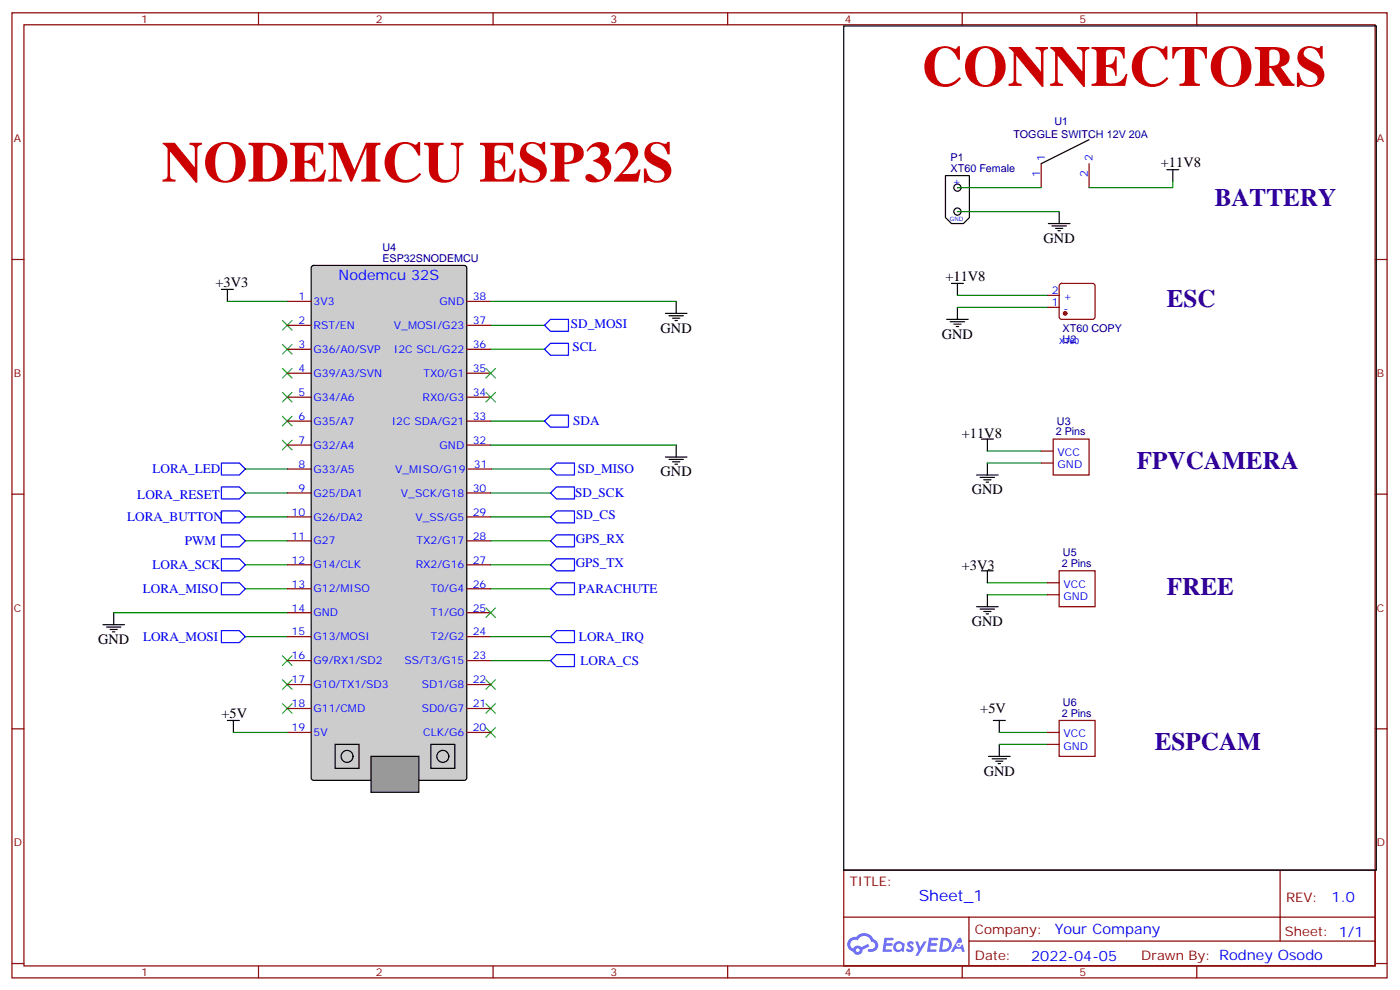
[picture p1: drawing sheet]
<svg xmlns="http://www.w3.org/2000/svg" width="413mm" height="292mm" viewBox="0 0 413 292" stroke-linecap="round" stroke-linejoin="round" font-family="sans-serif">
<g fill="none" stroke="#870000" stroke-width=".35">
<path d="M3.5 3.8h405.4v284.3h-405.4zM7.1 7.3h398.2v277.3h-398.2zM76.2 3.8v3.5M145.3 3.8v3.5M214.5 3.8v3.5M283.6 3.8v3.5M352.8 3.8v3.5M3.5 76.4h3.6M405.3 76.4h3.6M3.5 145.6h3.6M405.3 145.6h3.6M3.5 214.7h3.6"/>
<path d="M405.3 214.7h3.6M248.7 256.4h156.6v28.2h-156.6zM377.3 256.4v20.9M248.7 270.2h156.5M285.6 277.3h119.6M285.6 270.2v14.1M3.5 283.9h3.6M76.2 284.6v3.5M145.3 284.6v3.5M214.5 284.6v3.5M283.6 284.6v3.5M352.8 284.6v3.5"/>
<path d="M405.3 283.9h3.6"/>
</g>
<g fill="#5487ff">
<path d="M267.7 277.5a1.22 1.22 0 0 1 1.7 .3l-.4 .6a.47 .47 0 0 0-.3-.4 .47 .47 0 0 0-.5 .2l.1 .2a1.14 1.14 0 0 1 .8 1.7 1.14 1.14 0 0 1-1.9 0l-.2-.2 .5-.5 .7 .4a.29 .29 0 0 0 .3-.2 .29 .29 0 0 0-.2-.4 1.04 1.04 0 0 1-.6-1.7z"/>
<path d="M260.7 276.3h2.4l.3 .2-.2 .5h-1.8l-.1 .9h1.5l.3 .4-.3 .3h-1.6l-.2 1.1 1.7 .1 .2 .3-.2 .3h-2.6z"/>
<path d="M273.8 276.3h2.4l.3 .2-.1 .5h-1.8l-.2 .9h1.6l.3 .4-.4 .3h-1.6l-.1 1.1 1.7 .1 .2 .3-.2 .3h-2.6z"/>
<path d="M282.6 276.3h.7l.3 1.2-.6 .4a.69 .69 0 0 0-1 .2 .69 .69 0 0 0 .4 1 .69 .69 0 0 0 .9-.6l.5-.3 .6 2.2h-.8l-.2-.8h-1.8l-.5 .8h-.8z"/>
<path d="M269.8 277.4h.8l.6 1.8 1.1-1.8h.9l-2.6 4.2h-.8l.9-1.6z"/>
<path d="M277.4 276.3l-.6 4.1h1.3a2.11 2.11 0 0 0 2.5-2.1 2.11 2.11 0 0 0-2.5-2zM278.1 277a1.39 1.39 0 0 1 1.7 1.4 1.39 1.39 0 0 1-1.8 1.3h-.3z"/>
<path d="M263.7 277.9a1.54 1.54 0 0 0-.1 2.2 1.54 1.54 0 0 0 2.2 .1l.6 .2 .3-2.3-.2-.2h-.4a1.49 1.49 0 0 0-2.4 0zM264 278.9a.94 .94 0 0 1 1.8 0 .94 .94 0 0 1-1.8 0z"/>
<path d="M250.4 276.7a2.18 2.18 0 0 0 1.1 3.7 1.44 1.44 0 0 0 1.6 .9 1.44 1.44 0 0 0 1.2-1.5l2-1-.5-.7-1.9 .9a1.47 1.47 0 0 0-2.4 .5 1.39 1.39 0 0 1-.7-2 1.39 1.39 0 0 1 2-.4 2.12 2.12 0 0 1 2.2-1.3 2.12 2.12 0 0 1 1.9 1.7 1.14 1.14 0 0 1 1.1 1.4 1.14 1.14 0 0 1-1.7 .7 .43 .43 0 0 0-.5 .4 .43 .43 0 0 0 .4 .5 1.98 1.98 0 0 0 2.5-1.3 1.98 1.98 0 0 0-1.2-2.5 3.1 3.1 0 0 0-5.3-.7l-.9 .1zM252.3 280a.55 .55 0 0 1 1.1 0 .55 .55 0 0 1-1.1 0z"/>
<circle cx="282.6" cy="278.4" r=".26"/>
</g>
<g fill="none" stroke="#00f" stroke-width=".35">
<path d="M160.5 95.8l1.8-1.7h5.3v3.5h-5.3zM160.5 102.9l1.8-1.8h5.3v3.6h-5.3zM65.3 136.4h5.3l1.7 1.8-1.7 1.7h-5.3zM162.3 138.2l1.7-1.8h5.3v3.5h-5.3zM162.3 122.3h5.3v3.5h-5.3l-1.8-1.7zM65.3 157.6h5.3l1.7 1.7-1.7 1.8h-5.3zM65.3 150.5h5.3l1.7 1.8-1.7 1.8h-5.3zM162.3 152.3l1.7-1.8h5.3v3.6h-5.3zM162.3 145.2l1.7-1.7h5.3v3.5h-5.3zM65.3 164.6h5.3l1.7 1.8-1.7 1.8h-5.3zM65.3 171.7h5.3l1.7 1.8-1.7 1.7h-5.3zM162.3 173.5l1.7-1.8h5.3v3.5h-5.3z"/>
<path d="M65.3 185.8h5.3l1.7 1.8-1.7 1.7h-5.3zM164 185.8h5.3v3.5h-5.3l-1.7-1.7zM164 192.9h5.3v3.5h-5.3l-1.7-1.8z"/>
</g>
<g fill="none" stroke="#3c3" stroke-width=".35">
<path d="M83.3 94.4l2.8 2.9M86.1 94.4l-2.8 2.9M83.3 115.6l2.8 2.8M83.3 108.5l2.8 2.9M83.3 101.5l2.8 2.8M86.1 115.6l-2.8 2.8M86.1 108.5l-2.8 2.9M86.1 101.5l-2.8 2.8M83.3 122.7l2.8 2.8M83.3 129.7l2.8 2.8M86.1 122.7l-2.8 2.8M86.1 129.7l-2.8 2.8"/>
<path d="M83.3 193.2l2.8 2.8M86.1 193.2l-2.8 2.8M83.3 207.3l2.8 2.8M83.3 200.3l2.8 2.8M86.1 207.3l-2.8 2.8M86.1 200.3l-2.8 2.8M143.2 200.3l2.8 2.8M143.2 207.3l2.8 2.8M143.2 214.4l2.8 2.8M146 200.3l-2.8 2.8M146 207.3l-2.8 2.8M146 214.4l-2.8 2.8"/>
</g>
<path d="M144.6 95.8h15.9M144.6 102.9h15.9M144.6 124.1h15.9M145 138.2h17.3M72.3 152.3h12.4M144.6 152.3h17.7M144.6 145.2h17.7M72.3 166.4h12.4M72.3 173.5h12.4M144.6 173.5h17.7M72.3 187.6h12.4M144.6 194.6h17.7" fill="none" stroke="#008700" stroke-width=".35"/>
<path d="M92 78.4l.4-.2h44.5l.6 .4 .1 150.6-.5 .6-44.7 .1-.6-.5-.1-150.5z" fill="#ccc" stroke="#000" stroke-width=".35"/>
<g fill="none" stroke="#870000" stroke-width=".35">
<path d="M84.7 95.8h7M84.7 88.8h7M137.6 95.8h7M137.6 88.8h7M84.7 102.9h7M84.7 110h7M84.7 117h7M137.6 102.9h7M137.6 110h7M137.6 117h7M84.7 124.1h7M84.7 131.1h7"/>
<path d="M84.7 138.2h7M137.6 124.1h7M137.6 131.1h7M137.9 138.2h7.1M84.7 145.2h7M84.7 152.3h7M84.7 159.3h7M137.6 145.2h7M137.6 152.3h7M137.6 159.3h7M84.7 166.4h7M84.7 173.5h7"/>
<path d="M137.6 166.4h7M137.6 173.5h7M84.7 180.5h7M84.7 187.6h7M84.7 194.6h7M137.6 180.5h7M137.6 187.6h7M137.6 194.6h7M84.7 201.7h7M84.7 208.7h7M84.7 215.8h7M137.6 201.7h7"/>
<path d="M137.6 208.7h7M137.6 215.8h7"/>
</g>
<path d="M109.4 222.8h14.1v10.6h-14.1z" fill="#999" stroke="#000" stroke-width=".35"/>
<g fill="none" stroke="#000" stroke-width=".35">
<path d="M278.7 51.8h7.1v12.3l-1.8 1.8h-3.5l-1.8-1.8zM65.3 85.3h3.5M67 85.3v3.5M196.1 92.3h6.4M197.2 93h4.2M198.3 93.7h2.1M199 94.4h.7M199.3 88.8v3.5M196.1 134.7h6.4M197.2 135.4h4.2M198.3 136.1h2.1M199 136.8h.7"/>
<path d="M199.3 131.1v3.6M30.3 184h6.4M31.4 184.7h4.2M32.5 185.5h2.1M33.2 186.2h.7M33.5 180.5v3.5M67 212.3h3.6M68.8 212.3v3.5M98.8 219.3h7v7.1h-7zM127 219.3h7.1v7.1h-7.1z"/>
<circle cx="282.2" cy="55.3" r="1.06"/>
<circle cx="282.2" cy="62.3" r="1.06"/>
<circle cx="102.3" cy="222.8" r="1.76"/>
<circle cx="130.5" cy="222.8" r="1.76"/>
</g>
<path d="M67 88.8h17.7M144.6 88.8h54.7M144.6 131.1h54.7M144.6 159.3h17.7M144.6 166.4h17.7M33.5 180.5h51.2M68.8 215.8h15.9" fill="none" stroke="#008700" stroke-width=".35"/>
<path d="M143.2 108.5l2.8 2.9M143.2 115.6l2.8 2.8M146 108.5l-2.8 2.9M146 115.6l-2.8 2.8" fill="none" stroke="#3c3" stroke-width=".35"/>
<path d="M162.3 159.3l1.7-1.7h5.3v3.5h-5.3zM162.3 166.4l1.7-1.8h5.3v3.6h-5.3z" fill="none" stroke="#00f" stroke-width=".35"/>
<g fill="#870000">
<circle cx="282.2" cy="62.3" r=".18"/>
<circle cx="282.2" cy="55.3" r=".18"/>
</g>
<g fill="none" stroke="#870000" stroke-width=".35">
<path d="M306.9 48.2v7.1M321 48.2v7.1M308.7 87h3.5M308.7 90.6h3.5M312.4 83.7l.5-.2h9.2l.5 .2 .2 .5v9.2l-.2 .5-.5 .2h-9.2l-.5-.2-.2-.5v-9.2zM306.9 132.9h3.5M306.9 136.4h3.5M310.4 129.4h10.6v10.5h-10.6zM308.7 171.7h3.5M308.7 175.2h3.5M312.2 168.2h10.6v10.6h-10.6zM308.7 215.8h3.5"/>
<path d="M308.7 219.3h3.5M312.2 212.3h10.6v10.5h-10.6z"/>
</g>
<circle cx="314" cy="92.3" r=".53" fill="#870000" stroke="#870000" stroke-width=".35"/>
<g fill="none" stroke="#000" stroke-width=".35">
<path d="M248.7 7.7h157v248.7h-157zM321 41.2l-14.1 7M344 50h3.5M345.7 50v3.5M309 65.9h6.4M310.1 66.6h4.2M311.1 67.3h2.2M311.9 68h.7M312.2 62.3v3.6M279 94.1h6.4M280.1 94.8h4.2M280.5 83.5h3.5"/>
<path d="M281.2 95.5h2.1M281.9 96.2h.7M282.2 83.5v3.5M282.2 90.6v3.5M287.9 139.9h6.3M289.3 129.4h3.5M291 129.4v3.5M291 136.4v3.5M288.9 140.7h4.3M290 141.4h2.1M290.7 142.1h.7M287.9 178.8h6.3"/>
<path d="M288.9 179.5h4.3M289.3 168.2h3.5M291 168.2v3.5M291 175.2v3.6M290 180.2h2.1M290.7 180.9h.7M292.8 212.3h3.5M294.6 212.3v3.5M294.6 219.3v3.5M291.4 222.8h6.3M292.5 223.6h4.2M293.5 224.3h2.1"/>
<path d="M294.2 225h.7"/>
</g>
<g fill="none" stroke="#008700" stroke-width=".35">
<path d="M282.2 55.3h24.7M345.7 53.5v1.8h-24.7M282.2 62.3h30M282.2 87h26.5M282.2 90.6h26.5M72.3 138.2h12.4M291 132.9h15.9M291 136.4h15.9M72.3 159.3h12.4M72.3 145.2h12.4M291 175.2h17.7M291 171.7h17.7"/>
<path d="M144.6 187.6h17.7M294.6 215.8h14.1M294.6 219.3h14.1"/>
</g>
<path d="M143.2 179.1l2.8 2.8M146 179.1l-2.8 2.8" fill="none" stroke="#3c3" stroke-width=".35"/>
<path d="M65.3 143.5h5.3l1.7 1.7-1.7 1.8h-5.3z" fill="none" stroke="#00f" stroke-width=".35"/>
<g font-size="16.9" fill="#c00">
<text x="271.6" y="25.3">CONNECTORS</text>
<text x="47.6" y="53.5">NODEMCU ESP32S</text>
</g>
<g font-size="7.4" fill="#309">
<text x="358.1" y="60.6">BATTERY</text>
<text x="344" y="90.6">ESC</text>
<text x="335.1" y="138.2">FPVCAMERA</text>
<text x="344" y="175.2">FREE</text>
<text x="340.4" y="221.1">ESPCAM</text>
</g>
<text font-size="4.6" fill="#00f" x="270.8" y="265.4">Sheet_1</text>
<g font-size="4.2">
<text x="342.2" y="49.3">+11V8</text>
<text x="307.6" y="71.5">GND</text>
<text x="278.7" y="82.8">+11V8</text>
<text x="63.5" y="84.6">+3V3</text>
<text x="194.7" y="98">GND</text>
<text x="277.6" y="99.7">GND</text>
<text x="283.5" y="129">+11V8</text>
<text x="194.7" y="140.3">GND</text>
<text x="286.5" y="145.6">GND</text>
<text x="283.5" y="167.8">+3V3</text>
<text x="286.5" y="184.4">GND</text>
<text x="28.9" y="189.7">GND</text>
<text x="65.3" y="211.6">+5V</text>
<text x="289" y="210.1">+5V</text>
<text x="290" y="228.5">GND</text>
</g>
<g font-size="4.2" fill="#00f">
<text x="99.8" y="82.4">Nodemcu 32S</text>
<text x="392.5" y="265.6">1.0</text>
<text x="310.9" y="275.2">Your Company</text>
<text x="304" y="283">2022-04-05</text>
</g>
<g font-size="3.9" fill="#00f">
<text x="168.3" y="96.6">SD_MOSI</text>
<text x="168.7" y="103.6">SCL</text>
<text x="169" y="125.3">SDA</text>
<text x="44.9" y="139.4">LORA_LED</text>
<text x="170.3" y="139.5">SD_MISO</text>
<text x="40.5" y="147">LORA_RESET</text>
<text x="169.6" y="146.5">SD_SCK</text>
<text x="37.5" y="153.6">LORA_BUTTON</text>
<text x="169.8" y="153">SD_CS</text>
<text x="54.5" y="160.5">PWM</text>
<text x="169.7" y="160.1">GPS_RX</text>
<text x="44.9" y="167.7">LORA_SCK</text>
<text x="169.7" y="167.1">GPS_TX</text>
<text x="42.1" y="174.7">LORA_MISO</text>
<text x="170.6" y="174.7">PARACHUTE</text>
<text x="42.2" y="188.8">LORA_MOSI</text>
<text x="170.7" y="188.8">LORA_IRQ</text>
<text x="171.1" y="195.9">LORA_CS</text>
</g>
<g font-size="3.9" fill="#800">
<text x="250.5" y="260.9">TITLE:</text>
<text x="379.1" y="265.6">REV:</text>
<text x="287.4" y="275.1">Company:</text>
<text x="378.7" y="275.8">Sheet: 1/1</text>
<text x="287.4" y="282.8">Date:</text>
<text x="336.4" y="282.9">Drawn By: Rodney Osodo</text>
</g>
<g font-size="3.2" fill="#800">
<text x="41.6" y="6.8">1</text>
<text x="110.8" y="6.8">2</text>
<text x="179.9" y="6.8">3</text>
<text x="249.1" y="6.8">4</text>
<text x="318.2" y="6.8">5</text>
<text x="4.1" y="41.9">A</text>
<text x="405.9" y="41.9">A</text>
<text x="4.1" y="111">B</text>
<text x="405.9" y="111">B</text>
<text x="4.1" y="180.2">C</text>
<text x="405.9" y="180.2">C</text>
<text x="4.1" y="249.3">D</text>
<text x="405.9" y="249.3">D</text>
<text x="41.6" y="287.6">1</text>
<text x="110.8" y="287.6">2</text>
<text x="179.9" y="287.6">3</text>
<text x="249.1" y="287.6">4</text>
<text x="318.2" y="287.6">5</text>
</g>
<g font-size="3.2" fill="#000080">
<text x="298.7" y="40.5">TOGGLE SWITCH 12V 20A</text>
<text x="310.8" y="36.7">U1</text>
<text x="280.2" y="47.5">P1</text>
<text x="280.2" y="50.7">XT60 Female</text>
<text x="112.7" y="77.2">ESP32SNODEMCU</text>
<text x="112.7" y="73.9">U4</text>
<text x="313.2" y="97.8">XT60 COPY</text>
<text x="313.2" y="101">U2</text>
<text x="311.5" y="125.1">U3</text>
<text x="311.2" y="128.3">2 Pins</text>
<text x="313" y="167.1">2 Pins</text>
<text x="313.3" y="163.9">U5</text>
<text x="313.3" y="208">U6</text>
<text x="313" y="211.2">2 Pins</text>
</g>
<g font-size="3.2" fill="#00f">
<text x="308" y="47.5" transform="rotate(-90 308 47.5)">1</text>
<text x="322.1" y="47.5" transform="rotate(-90 322.1 47.5)">2</text>
<text x="306.6" y="52" transform="rotate(-90 306.6 52)">1</text>
<text x="320.7" y="52" transform="rotate(-90 320.7 52)">2</text>
<text x="280.8" y="54.5">+</text>
<text x="87.9" y="88.4">1</text>
<text x="92.4" y="89.9">3V3</text>
<text x="129.6" y="89.9">GND</text>
<text x="139.3" y="88.4">38</text>
<text x="310" y="86.7">2</text>
<text x="313.5" y="88.4">+</text>
<text x="87.9" y="95.5">2</text>
<text x="139.3" y="95.5">37</text>
<text x="310" y="90.2">1</text>
<text x="313.5" y="92">-</text>
<text x="92.4" y="96.9">RST/EN</text>
<text x="116.1" y="96.9">V_MOSI/G23</text>
<text x="87.9" y="102.6">3</text>
<text x="92.4" y="104">G36/A0/SVP</text>
<text x="116.1" y="104">I2C SCL/G22</text>
<text x="139.3" y="102.6">36</text>
<text x="87.9" y="109.6">4</text>
<text x="92.4" y="111">G39/A3/SVN</text>
<text x="124.8" y="111">TX0/G1</text>
<text x="139.3" y="109.6">35</text>
<text x="87.9" y="116.7">5</text>
<text x="92.4" y="118.1">G34/A6</text>
<text x="124.6" y="118.1">RX0/G3</text>
<text x="139.3" y="116.7">34</text>
<text x="87.9" y="123.7">6</text>
<text x="92.4" y="125.1">G35/A7</text>
<text x="115.5" y="125.1">I2C SDA/G21</text>
<text x="139.3" y="123.7">33</text>
<text x="87.9" y="130.8">7</text>
<text x="139.3" y="130.8">32</text>
<text x="87.9" y="137.8">8</text>
<text x="92.4" y="132.2">G32/A4</text>
<text x="129.6" y="132.2">GND</text>
<text x="139.7" y="137.8">31</text>
<text x="311.7" y="134.3">VCC</text>
<text x="311.7" y="138">GND</text>
<text x="92.4" y="139.2">G33/A5</text>
<text x="116.4" y="139.2">V_MISO/G19</text>
<text x="87.9" y="144.9">9</text>
<text x="92.4" y="146.3">G25/DA1</text>
<text x="118.2" y="146.3">V_SCK/G18</text>
<text x="139.3" y="144.9">30</text>
<text x="85.9" y="151.9">10</text>
<text x="92.4" y="153.4">G26/DA2</text>
<text x="122.4" y="153.4">V_SS/G5</text>
<text x="139.3" y="151.9">29</text>
<text x="85.9" y="159">11</text>
<text x="92.4" y="160.4">G27</text>
<text x="122.8" y="160.4">TX2/G17</text>
<text x="139.3" y="159">28</text>
<text x="85.9" y="166.1">12</text>
<text x="92.4" y="167.5">G14/CLK</text>
<text x="122.5" y="167.5">RX2/G16</text>
<text x="139.3" y="166.1">27</text>
<text x="85.9" y="173.1">13</text>
<text x="139.3" y="173.1">26</text>
<text x="313.5" y="173.1">VCC</text>
<text x="92.4" y="174.5">G12/MISO</text>
<text x="127" y="174.5">T0/G4</text>
<text x="313.5" y="176.8">GND</text>
<text x="85.9" y="180.2">14</text>
<text x="92.4" y="181.6">GND</text>
<text x="127" y="181.6">T1/G0</text>
<text x="139.3" y="180.2">25</text>
<text x="85.9" y="187.2">15</text>
<text x="92.4" y="188.6">G13/MOSI</text>
<text x="127" y="188.6">T2/G2</text>
<text x="139.3" y="187.2">24</text>
<text x="85.9" y="194.3">16</text>
<text x="92.4" y="195.7">G9/RX1/SD2</text>
<text x="119.2" y="195.7">SS/T3/G15</text>
<text x="139.3" y="194.3">23</text>
<text x="85.9" y="201.3">17</text>
<text x="92.4" y="202.7">G10/TX1/SD3</text>
<text x="124.3" y="202.7">SD1/G8</text>
<text x="139.3" y="201.3">22</text>
<text x="85.9" y="208.4">18</text>
<text x="92.4" y="209.8">G11/CMD</text>
<text x="124.3" y="209.8">SD0/G7</text>
<text x="139.3" y="208.4">21</text>
<text x="85.9" y="215.4">19</text>
<text x="139.3" y="215.4">20</text>
<text x="92.4" y="216.9">5V</text>
<text x="124.8" y="216.9">CLK/G6</text>
<text x="313.5" y="217.2">VCC</text>
<text x="313.5" y="220.9">GND</text>
</g>
<text font-size="2.5" fill="#00f" x="312.2" y="101.3">XT60</text>
<text font-size="1.8" fill="#00f" x="280" y="65.2">GND</text>
</svg>
